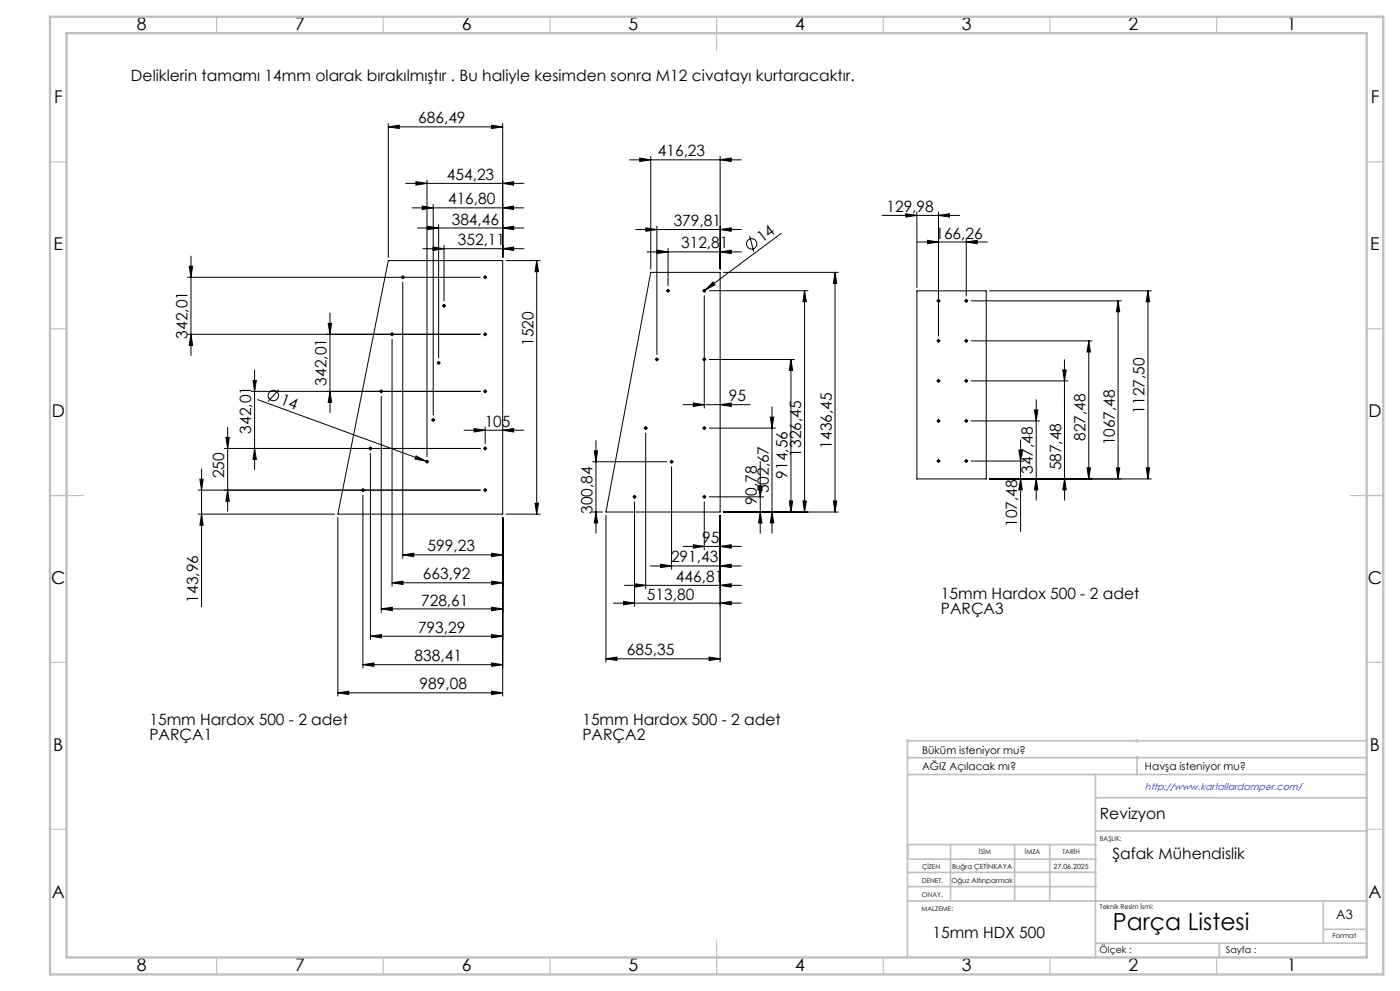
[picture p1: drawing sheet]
<svg xmlns="http://www.w3.org/2000/svg" width="420mm" height="297mm" viewBox="0 0 420 297" stroke-linecap="round" stroke-linejoin="round" font-family="sans-serif">
<g fill="none" stroke="#000" stroke-width=".3">
<path d="M116.5 38l3.3-.5v1zM116.5 37v40.1M116.5 38h34.3M147.5 37.5l3.3 .5-3.3 .5zM150.8 37v40.1M121.7 55h35.5M124.8 54.5l3.3 .5-3.3 .5zM128.1 54v82.9M150.8 55l3.3-.5v1zM188.9 47.9h33.5M191.9 47.4l3.3 .5-3.3 .5zM195.2 46.9v33.7"/>
<path d="M216 47.9l3.4-.5v1zM216 46.9v33.7M56.8 79.8h1l-.5 3.3zM57.3 76.8v29.7M116.5 78.1h34.3v76h-49.4zM123.6 62.3h33.6M125.2 68.3h32M126.6 61.8l3.4 .5-3.4 .5zM126.9 74.5h30.3M128.3 67.8l3.3 .5-3.3 .5zM129.9 74l3.3 .5-3.3 .6zM130 61.3v63.1"/>
<path d="M131.6 67.3v40M133.2 73.6v16.6M150.8 74.5l3.3-.5v1.1zM150.8 68.3l3.3-.5v1zM150.8 62.3l3.3-.5v1zM151.8 78.1h10.2M161 78.1v76M161 78.1l.5 3.3h-1zM190.7 68.8h31.7M193.7 68.3l3.4 .5-3.4 .5zM194.1 75.5h28.3M197.1 67.8v38.5"/>
<path d="M197.1 75l3.3 .5-3.3 .5zM200.4 74.5v11.2M216 75.5l3.4-.5v1zM216 68.8l3.4-.5v1zM224.9 70.8l1.2 4.6M234.4 69.9l-23.4 17.4M264.6 64.6h23.3M271.7 64.1l3.4 .5-3.4 .4zM275.1 63.6v22.6M275.2 72.5h21M278.2 72l3.4 .5-3.4 .6zM281.6 64.6l3.2-.5v.9z"/>
<path d="M281.6 63.6v37.1M289.9 72.5l3.3-.5v1.1zM289.9 71.5v17.2M56.3 83.1h87.8M98.5 96.9h1l-.5 3.3zM99 93.8v29.8M120.8 83v.2M120.8 84.6v82.7M133.1 91.6h.2M133.2 91.5v.3M145.4 83.1h.3M145.6 83v.2"/>
<path d="M195.2 81.6h20.8v71.9h-34.2zM200.3 87.1h.2M200.4 87v.2M211.2 87.1h.2M211.3 87v.2M211.3 88.6v33.7M212.8 87.1h29.6M213.9 84.5l.6 .8-2.9 1.6zM217 81.6h34.5M241.4 87.1l.5 3.3h-1zM241.4 87.1v66.4M250.5 81.6l.5 3.3h-1z"/>
<path d="M250.5 81.6v71.9M275.1 87.2h20.8v56.3h-20.8zM281.4 90.2h.3M289.7 90.2h.3M289.9 90v.3M291.3 90.2h45.1M296.9 87.2h48.5M335.4 90.2v53.3M335.4 90.2l.5 3.2h-1zM344.4 87.2v56.3M344.4 87.2l.5 3.2h-1zM56.3 100.2h87.8"/>
<path d="M57.3 100.2l.5 3.3h-1zM75.4 117.3h68.7M75.9 114h1l-.5 3.3zM76.4 110.9v29.9M77.3 119.8l50.5 18.4M83.6 116.8l-3.2 3.5M99 117.3l.5 3.3h-1zM114.4 117.2v.2M114.4 118.8v64.7M117.6 100.1v.2M117.6 101.7v74M131.4 108.8h.3"/>
<path d="M131.6 108.6v.3M145.4 100.2h.3M145.4 117.3h.3M145.6 100.1v.2M145.6 117.2v.2M196.9 107.7h.3M197.1 107.6v.2M211.2 107.7h.2M212.8 107.7h25.5M237.3 107.7v45.8M237.3 107.7l.5 3.3h-1zM281.4 102.2h.3"/>
<path d="M281.4 114.2h.3M281.6 102.1v.2M281.6 114v.3M289.7 102.2h.3M289.7 114.2h.3M289.9 102.1v.2M289.9 114v.3M291.3 102.2h36.3M291.3 114.2h29.1M310.9 119.8v30.1M318.8 110.9h1.1l-.6 3.3zM319.3 107.8v6.4"/>
<path d="M319.3 114.2l.1 29.3M326.6 102.2v41.3M326.6 102.2l.5 3.3h-1zM67.3 134.4h76.8M67.8 131.1h1l-.5 3.3zM68.3 128.1v25.1M76.4 134.4l.5 3.3h-1zM111.1 134.3v.2M111.1 135.9v55.8M124.8 136.6l3 1.6-3.3-.6zM127.8 138.2l.6 .3M128 138.4h.2"/>
<path d="M128.1 138.2v.3M129.8 125.9h.3M130 125.7v.3M139.2 128.9h18M142.2 128.4l3.4 .5-3.4 .6zM145.4 134.4h.3M145.6 134.3v.2M145.6 127.9v5M150.8 128.9l3.3-.5v1.1zM177.8 138.4h22.2M178.3 135.1h1l-.5 3.3zM178.8 132v27.8"/>
<path d="M193.6 128.3h.2M193.7 128.2v.2M193.7 129.8v46.7M201.3 138.4h.3M201.5 138.3v.2M201.5 139.9v30.7M204.9 121.3h20.2M208 120.8l3.3 .5-3.3 .5zM211.2 128.3h.2M211.3 128.2v.2M212.8 128.3h19.8M216 121.3l3.4-.5v1z"/>
<path d="M228.1 138.3v21.5M231.1 125h1l-.5 3.3zM231.6 122v37.8M281.4 126.1h.3M281.4 138.2h.3M281.6 126v.3M281.6 138v.3M289.7 126.1h.3M289.7 138.2h.3M289.9 126v.3M289.9 138v.3M291.3 126.1h20.6"/>
<path d="M291.3 138.2h15.9M305.6 134.9h1.1l-.5 3.3zM306.2 131.8v27.5M310.3 122.9h1.1l-.5 3.2zM59.5 146.9h84.6M59.5 154.1h40.9M60 143.6h1l-.5 3.3zM60.5 154.1l.5 3.3h-1zM60.5 140.5v41.4M68.3 146.9l.5 3.3h-1zM101.4 155.1v53.5M108.9 146.8v.2"/>
<path d="M108.9 148.4v51.8M145.4 146.9h.3M145.6 146.8v.2M150.8 155.1v53.5M151.8 154.1h10.2M160.5 150.8h1l-.5 3.3zM177.8 153.5h3M178.8 153.5l.5 3.2h-1zM181.8 154.4v44M190.2 148.9h.3M190.4 148.8v.2M190.4 150.4v31.3"/>
<path d="M211.2 148.9h.2M211.3 148.8v.2M211.3 150.4v14.4M212.8 148.9h16.3M216 154.4v44M217 153.5h34.5M227.6 145.6h1l-.5 3.3zM228.1 153.5l.5 3.2h-1zM231.6 153.5l.5 3.2h-1zM236.8 150.1h1l-.5 3.4zM240.9 150.1h1l-.5 3.4zM250 150.1h1l-.5 3.4z"/>
<path d="M296.9 143.5h48.5M306.2 143.5l.5 3.3h-1.1zM310.9 143.5l.5 3.3h-1.1zM319.4 143.5v6.4M319.4 143.5l.5 3.3h-1.1zM326.1 140.2h1l-.5 3.3zM334.9 140.2h1l-.5 3.3zM343.9 140.2h1l-.5 3.3zM117.6 174.7l3.3-.5v1zM117.6 174.7h33.2M120.8 166.3l3.3-.5v1zM120.8 166.3h30"/>
<path d="M147.5 165.8l3.3 .5-3.3 .5zM147.5 174.2l3.3 .5-3.3 .5zM187.4 175.4h35M190.4 174.9l3.3 .5-3.3 .6zM195.1 169.6h27.3M198.2 169.1l3.3 .5-3.3 .5zM204.9 163.8h17.5M208 163.3l3.3 .5-3.3 .5zM216 163.8l3.4-.5v1zM216 169.6l3.4-.5v1zM216 175.4l3.4-.5v1.1zM108.9 199.2l3.3-.5v1z"/>
<path d="M108.9 199.2h41.9M111.1 190.7l3.3-.5v1zM111.1 190.7h39.7M114.4 182.5l3.3-.5v1zM114.4 182.5h36.4M147.5 182l3.3 .5-3.3 .5zM147.5 190.2l3.3 .5-3.3 .5zM147.5 198.7l3.3 .5-3.3 .5zM181.8 197.4l3.3-.5v1zM181.8 197.4h34.2M184 180.8h38.4M187 180.2l3.4 .6-3.4 .5z"/>
<path d="M212.7 196.9l3.3 .5-3.3 .5zM216 180.8l3.4-.6v1.1zM101.4 207.6l3.2-.5v1zM101.4 207.6h49.4M147.5 207.1l3.3 .5-3.3 .5z"/>
<circle cx="225.5" cy="73.1" r="1.56"/>
<circle cx="120.8" cy="83.1" r=".34"/>
<circle cx="133.2" cy="91.7" r=".36"/>
<circle cx="145.6" cy="83.1" r=".34"/>
<circle cx="200.4" cy="87.1" r=".36"/>
<circle cx="211.3" cy="87.1" r=".35"/>
<circle cx="281.6" cy="90.2" r=".35"/>
<circle cx="289.8" cy="90.2" r=".35"/>
<circle cx="82" cy="118.5" r="1.56"/>
<circle cx="114.4" cy="117.3" r=".35"/>
<circle cx="117.6" cy="100.2" r=".36"/>
<circle cx="131.6" cy="108.8" r=".35"/>
<circle cx="145.6" cy="100.2" r=".35"/>
<circle cx="145.6" cy="117.3" r=".35"/>
<circle cx="197.1" cy="107.7" r=".35"/>
<circle cx="211.3" cy="107.7" r=".34"/>
<circle cx="281.6" cy="114.2" r=".35"/>
<circle cx="281.6" cy="102.2" r=".35"/>
<circle cx="289.8" cy="114.2" r=".35"/>
<circle cx="289.8" cy="102.2" r=".35"/>
<circle cx="111.1" cy="134.4" r=".35"/>
<circle cx="128.1" cy="138.4" r=".35"/>
<circle cx="130" cy="125.9" r=".34"/>
<circle cx="145.6" cy="134.4" r=".35"/>
<circle cx="193.7" cy="128.3" r=".36"/>
<circle cx="201.5" cy="138.4" r=".34"/>
<circle cx="211.3" cy="128.3" r=".35"/>
<circle cx="281.6" cy="126.2" r=".35"/>
<circle cx="281.6" cy="138.2" r=".34"/>
<circle cx="289.8" cy="126.2" r=".35"/>
<circle cx="289.9" cy="138.2" r=".34"/>
<circle cx="108.9" cy="146.9" r=".35"/>
<circle cx="145.6" cy="146.9" r=".35"/>
<circle cx="190.4" cy="148.9" r=".36"/>
<circle cx="211.3" cy="148.9" r=".35"/>
</g>
<path d="M271.8 222h1M271.9 221.7l.7 .7M272.3 221.5v1M272.6 221.7l-.7 .7M340.6 227.1h1M340.6 222h1M340.8 226.7l.7 .7M340.8 221.7l.7 .7M341.1 221.5v1M341.1 226.6v1M341.5 226.7l-.7 .7M341.5 221.7l-.7 .7" fill="none" stroke="#c0c0c0" stroke-width=".3"/>
<g fill="none" stroke="#000" stroke-width=".3" stroke-dasharray="15.2 1.3 1.3 1.3">
<path d="M117.6 99.9v-.2M120.6 83.1h-.2M120.9 82.8v-.2M120.9 83.3v.3M121.1 83.1h.2M133 91.6h-.3M133.2 91.4v-.2M133.2 91.9v.2M133.5 91.6h.2M145.3 83.1h-.2M145.6 99.9v-.2M145.6 82.8v-.2"/>
<path d="M145.6 83.3v.3M145.8 83.1h.2M200.2 87.1h-.3M200.4 86.9v-.3M200.4 87.4v.2M200.7 87.1h.2M211.1 87.1h-.3M211.3 86.9v-.3M211.3 87.4v.2M211.6 87.1h.2M281.3 90.1h-.2M281.6 89.9v-.2"/>
<path d="M281.6 90.4v.2M281.8 90.1h.2M289.6 90.1h-.2M289.9 89.9v-.2M289.9 90.4v.2M290.1 90.1h.3M114.1 117.3h-.2M114.4 117v-.2M114.4 117.5v.3M114.6 117.3h.3M117.4 100.2h-.3M117.6 100.4v.3"/>
<path d="M117.9 100.2h.2M131.3 108.7h-.2M131.6 108.5v-.2M131.6 109v.2M131.8 108.7h.3M145.3 100.2h-.2M145.3 117.3h-.2M145.6 100.4v.3M145.6 117v-.2M145.6 117.5v.3M145.8 100.2h.2M145.8 117.3h.2"/>
<path d="M196.8 107.7h-.2M197.1 107.5v-.3M197.1 108v.2M197.3 107.7h.2M211.1 107.7h-.3M211.3 107.5v-.3M211.3 108v.2M211.6 107.7h.2M281.3 102.1h-.2M281.3 114.1h-.2M281.6 101.9v-.2M281.6 102.4v.2"/>
<path d="M281.6 113.9v-.2M281.6 114.4v.2M281.8 102.1h.2M281.8 114.1h.2M289.6 102.1h-.2M289.6 114.1h-.2M289.9 101.9v-.2M289.9 102.4v.2M289.9 113.9v-.2M289.9 114.4v.2M290.1 102.1h.3M290.1 114.1h.3"/>
<path d="M110.9 134.4h-.2M111.2 134.1v-.2M111.2 134.6v.3M111.4 134.4h.2M127.9 138.3h-.3M128.1 138.1v-.2M128.1 138.6v.2M128.4 138.3h.2M129.7 125.8h-.2M130 125.6v-.2M130 126.1v.2M130.2 125.8h.3"/>
<path d="M145.3 134.4h-.2M145.6 134.1v-.2M145.6 134.6v.3M145.8 134.4h.2M193.5 128.3h-.3M193.7 128v-.2M193.7 128.5v.3M194 128.3h.2M201.2 138.4h-.2M201.5 138.1v-.2M201.5 138.6v.3M201.7 138.4h.3"/>
<path d="M211.1 128.3h-.3M211.3 128v-.2M211.3 128.5v.3M211.6 128.3h.2M281.3 126.1h-.2M281.3 138.1h-.2M281.6 125.9v-.2M281.6 126.4v.2M281.6 137.9v-.2M281.6 138.4v.2M281.8 126.1h.2M281.8 138.1h.2"/>
<path d="M289.6 126.1h-.2M289.6 138.1h-.2M289.9 125.9v-.2M289.9 126.4v.2M289.9 137.9v-.2M289.9 138.4v.2M290.1 126.1h.3M290.1 138.1h.3M108.6 146.9h-.2M108.9 146.6v-.2M108.9 147.1v.3M109.1 146.9h.3"/>
<path d="M145.3 146.9h-.2M145.6 146.6v-.2M145.6 147.1v.3M145.8 146.9h.2M190.1 148.9h-.2M190.4 148.6v-.2M190.4 149.1v.3M190.6 148.9h.2M211.1 148.9h-.3M211.3 148.6v-.2M211.3 149.1v.3M211.6 148.9h.2"/>
</g>
<g fill="none" stroke="#c0c0c0" stroke-width=".35">
<path d="M65 5v5M115 5v5M165 5v5M215 5v10M265 5v5M315 5v5M365 5v5M15 48.5h5M410 48.5h5M15 98.5h5M410 98.5h5M15 148.5h10"/>
<path d="M405 148.5h10M15 198.5h5M410 198.5h5M15 248.5h5M410 248.5h5M65 287v5M115 287v5M165 287v5M215 282v10M265 287v5M315 287v5M365 287v5"/>
</g>
<g fill="none" stroke="#c0c0c0" stroke-width=".5">
<path d="M272.3 232.1h137.7M272.3 227.1h137.7M328.6 239.1h81.4M328.6 232.1v54.9M341.1 227.1v5M410 222h-137.7v64.9M272.3 253.1h56.4M272.3 257.5h56.5M285.2 253.1v16.9M304.4 253.1v16.9M314.9 253.1v16.9M328.6 249h81.4"/>
<path d="M272.3 265.7h56.5M272.3 270h137.7M328.8 261.4l-56.5 .1M397 270v12.8M397 278.5h13M328.6 282.7h81.4M365.8 282.8v4.2"/>
</g>
<path d="M15 5h400v287h-400zM20 9.9h390v277h-390z" fill="none" stroke="#c0c0c0" stroke-width=".7"/>
<g fill="#000">
<path d="M213.9 84.5l.6 .8-2.9 1.6zM124.8 136.6l3 1.6-3.3-.6z"/>
<path d="M147.5 37.5l3.3 .5-3.3 .5zM116.5 38l3.3-.5v1zM212.7 196.9l3.3 .5-3.3 .5zM181.8 197.4l3.3-.5v1z"/>
<path d="M281.6 64.6l3.2-.5v.9zM271.7 64.1l3.4 .5-3.4 .4z"/>
<path d="M56.8 79.8h1l-.5 3.3zM57.3 100.2l.5 3.3h-1zM60 143.6h1l-.5 3.3zM60.5 154.1l.5 3.3h-1zM250.5 81.6l.5 3.3h-1zM250 150.1h1l-.5 3.4zM178.3 135.1h1l-.5 3.3zM178.8 153.5l.5 3.2h-1zM227.6 145.6h1l-.5 3.3zM228.1 153.5l.5 3.2h-1zM231.1 125h1l-.5 3.3zM231.6 153.5l.5 3.2h-1zM237.3 107.7l.5 3.3h-1zM236.8 150.1h1l-.5 3.4zM241.4 87.1l.5 3.3h-1zM240.9 150.1h1l-.5 3.4z"/>
<path d="M75.9 114h1l-.5 3.3zM76.4 134.4l.5 3.3h-1z"/>
<path d="M98.5 96.9h1l-.5 3.3zM99 117.3l.5 3.3h-1z"/>
<path d="M305.6 134.9h1.1l-.5 3.3zM306.2 143.5l.5 3.3h-1.1zM310.3 122.9h1.1l-.5 3.2zM310.9 143.5l.5 3.3h-1.1zM318.8 110.9h1.1l-.6 3.3zM319.4 143.5l.5 3.3h-1.1zM326.6 102.2l.5 3.3h-1zM326.1 140.2h1l-.5 3.3zM335.4 90.2l.5 3.2h-1zM334.9 140.2h1l-.5 3.3z"/>
<path d="M160.5 150.8h1l-.5 3.3zM161 78.1l.5 3.3h-1zM68.3 146.9l.5 3.3h-1zM67.8 131.1h1l-.5 3.3z"/>
<path d="M343.9 140.2h1l-.5 3.3zM344.4 87.2l.5 3.2h-1z"/>
<path d="M101.4 207.6l3.2-.5v1zM147.5 207.1l3.3 .5-3.3 .5zM129.9 74l3.3 .5-3.3 .6zM150.8 74.5l3.3-.5v1.1zM128.3 67.8l3.3 .5-3.3 .5zM150.8 68.3l3.3-.5v1zM126.6 61.8l3.4 .5-3.4 .5zM150.8 62.3l3.3-.5v1zM124.8 54.5l3.3 .5-3.3 .5zM150.8 55l3.3-.5v1zM120.8 166.3l3.3-.5v1zM147.5 165.8l3.3 .5-3.3 .5zM117.6 174.7l3.3-.5v1zM147.5 174.2l3.3 .5-3.3 .5zM114.4 182.5l3.3-.5v1zM147.5 182l3.3 .5-3.3 .5zM111.1 190.7l3.3-.5v1zM147.5 190.2l3.3 .5-3.3 .5zM108.9 199.2l3.3-.5v1zM147.5 198.7l3.3 .5-3.3 .5zM142.2 128.4l3.4 .5-3.4 .6zM150.8 128.9l3.3-.5v1.1zM191.9 47.4l3.3 .5-3.3 .5zM216 47.9l3.4-.5v1zM208 120.8l3.3 .5-3.3 .5zM216 121.3l3.4-.5v1zM208 163.3l3.3 .5-3.3 .5zM216 163.8l3.4-.5v1zM198.2 169.1l3.3 .5-3.3 .5zM216 169.6l3.4-.5v1zM197.1 75l3.3 .5-3.3 .5zM216 75.5l3.4-.5v1zM193.7 68.3l3.4 .5-3.4 .5zM216 68.8l3.4-.5v1zM190.4 174.9l3.3 .5-3.3 .6zM216 175.4l3.4-.5v1.1zM187 180.2l3.4 .6-3.4 .5zM216 180.8l3.4-.6v1.1zM278.2 72l3.4 .5-3.4 .6zM289.9 72.5l3.3-.5v1.1z"/>
</g>
<text font-size="7.1" x="333.8" y="278.7">Parça Listesi</text>
<g font-size="5.3">
<text x="41" y="9">8</text>
<text x="88.5" y="9">7</text>
<text x="138.5" y="9">6</text>
<text x="188.5" y="9">5</text>
<text x="238.5" y="9">4</text>
<text x="288.5" y="9">3</text>
<text x="338.5" y="9">2</text>
<text x="386" y="9">1</text>
<text x="16.2" y="30.7">F</text>
<text x="411.2" y="30.7">F</text>
<text x="16.1" y="75">E</text>
<text x="411.1" y="75">E</text>
<text x="15.5" y="125">D</text>
<text x="410.5" y="125">D</text>
<text x="15.4" y="175">C</text>
<text x="410.4" y="175">C</text>
<text x="16" y="225">B</text>
<text x="411" y="225">B</text>
<text x="15.5" y="269.2">A</text>
<text x="410.5" y="269.2">A</text>
<text x="41" y="291">8</text>
<text x="88.5" y="291">7</text>
<text x="138.5" y="291">6</text>
<text x="188.5" y="291">5</text>
<text x="238.5" y="291">4</text>
<text x="288.5" y="291">3</text>
<text x="338.5" y="291">2</text>
<text x="386" y="291">1</text>
</g>
<g font-size="4.7">
<text x="39.3" y="24.4">Deliklerin tamamı 14mm olarak bırakılmıştır . Bu haliyle kesimden sonra M12 civatayı kurtaracaktır.</text>
<text x="125.5" y="37">686,49</text>
<text x="197.3" y="46.9">416,23</text>
<text x="134.1" y="53.9">454,23</text>
<text x="134.4" y="61.3">416,80</text>
<text x="265.9" y="63.5">129,98</text>
<text x="135.5" y="67.3">384,46</text>
<text x="202.1" y="67.8">379,81</text>
<text x="280.6" y="71.5">166,26</text>
<text x="137.3" y="73.5">352,11</text>
<text x="204.3" y="74.4">312,81</text>
<text x="228.6" y="72.9" transform="rotate(-37 228.6 72.9)">14</text>
<text x="56.3" y="101.5" transform="rotate(-90 56.3 101.5)">342,01</text>
<text x="160" y="103.7" transform="rotate(-90 160 103.7)">1520</text>
<text x="98" y="115.6" transform="rotate(-90 98 115.6)">342,01</text>
<text x="83.9" y="121" transform="rotate(20 83.9 121)">14</text>
<text x="218.6" y="120.3">95</text>
<text x="343.4" y="123.9" transform="rotate(-90 343.4 123.9)">1127,50</text>
<text x="75.4" y="130" transform="rotate(-90 75.4 130)">342,01</text>
<text x="145.4" y="127.9">105</text>
<text x="240.4" y="136.9" transform="rotate(-90 240.4 136.9)">1326,45</text>
<text x="249.5" y="134.5" transform="rotate(-90 249.5 134.5)">1436,45</text>
<text x="325.6" y="132.2" transform="rotate(-90 325.6 132.2)">827,48</text>
<text x="334.4" y="133.5" transform="rotate(-90 334.4 133.5)">1067,48</text>
<text x="67.3" y="143.3" transform="rotate(-90 67.3 143.3)">250</text>
<text x="236.3" y="143.4" transform="rotate(-90 236.3 143.4)">914,56</text>
<text x="309.9" y="142.1" transform="rotate(-90 309.9 142.1)">347,48</text>
<text x="318.4" y="141" transform="rotate(-90 318.4 141)">587,48</text>
<text x="230.6" y="147.9" transform="rotate(-90 230.6 147.9)">502,67</text>
<text x="177.8" y="154" transform="rotate(-90 177.8 154)">300,84</text>
<text x="227.1" y="151.2" transform="rotate(-90 227.1 151.2)">90,78</text>
<text x="305.2" y="158" transform="rotate(-90 305.2 158)">107,48</text>
<text x="128.3" y="165.3">599,23</text>
<text x="210.7" y="162.7">95</text>
<text x="126.9" y="173.6">663,92</text>
<text x="201.3" y="168.6">291,43</text>
<text x="194.1" y="179.7">513,80</text>
<text x="202.8" y="174.4">446,81</text>
<text x="282.3" y="179.6">15mm Hardox 500 - 2 adet</text>
<text x="59.5" y="180.6" transform="rotate(-90 59.5 180.6)">143,96</text>
<text x="126.3" y="181.5">728,61</text>
<text x="282.3" y="184.1">PARÇA3</text>
<text x="125.4" y="189.6">793,29</text>
<text x="188.1" y="196.4">685,35</text>
<text x="124.4" y="198.2">838,41</text>
<text x="125.9" y="206.6">989,08</text>
<text x="44.8" y="217.2">15mm Hardox 500 - 2 adet</text>
<text x="44.8" y="221.7">PARÇA1</text>
<text x="174.7" y="217.2">15mm Hardox 500 - 2 adet</text>
<text x="174.7" y="221.7">PARÇA2</text>
<text x="330" y="245.3">Revizyon</text>
<text x="333.7" y="257.5">Şafak Mühendislik</text>
<text x="279.7" y="281">15mm HDX 500</text>
</g>
<text font-size="3.9" x="400.9" y="275.5">A3</text>
<g font-size="3.2">
<text x="276.6" y="226">Büküm isteniyor mu?</text>
<text x="276.6" y="230.9">AĞIZ Açılacak mı?</text>
<text x="343.5" y="230.9">Havşa isteniyor mu?</text>
</g>
<text font-size="2.9" fill="#00f" x="343.5" y="236.9">http://www.kartallardamper.com/</text>
<g font-size="2.8">
<text x="329.9" y="285.5">Ölçek :</text>
<text x="367.8" y="285.5">Sayfa :</text>
</g>
<g font-size="2.1">
<text x="285.6" y="260.3">Buğra ÇETİNKAYA</text>
<text x="316.1" y="260.3">27.06.2025</text>
<text x="285.4" y="264.6">Oğuz Altınparmak</text>
<text x="399.8" y="281.3">Format</text>
</g>
<g font-size="2">
<text x="330" y="251.9">BAŞLIK:</text>
<text x="293.7" y="255.9">İSİM</text>
<text x="307.5" y="255.9">İMZA</text>
<text x="318.7" y="255.9">TARİH</text>
<text x="276.6" y="260.3">ÇİZEN</text>
<text x="276.6" y="264.6">DENET.</text>
<text x="276.6" y="268.7">ONAY.</text>
<text x="276.4" y="272.9">MALZEME:</text>
<text x="330" y="272.5">Teknik Resim İsmi:</text>
</g>
</svg>
